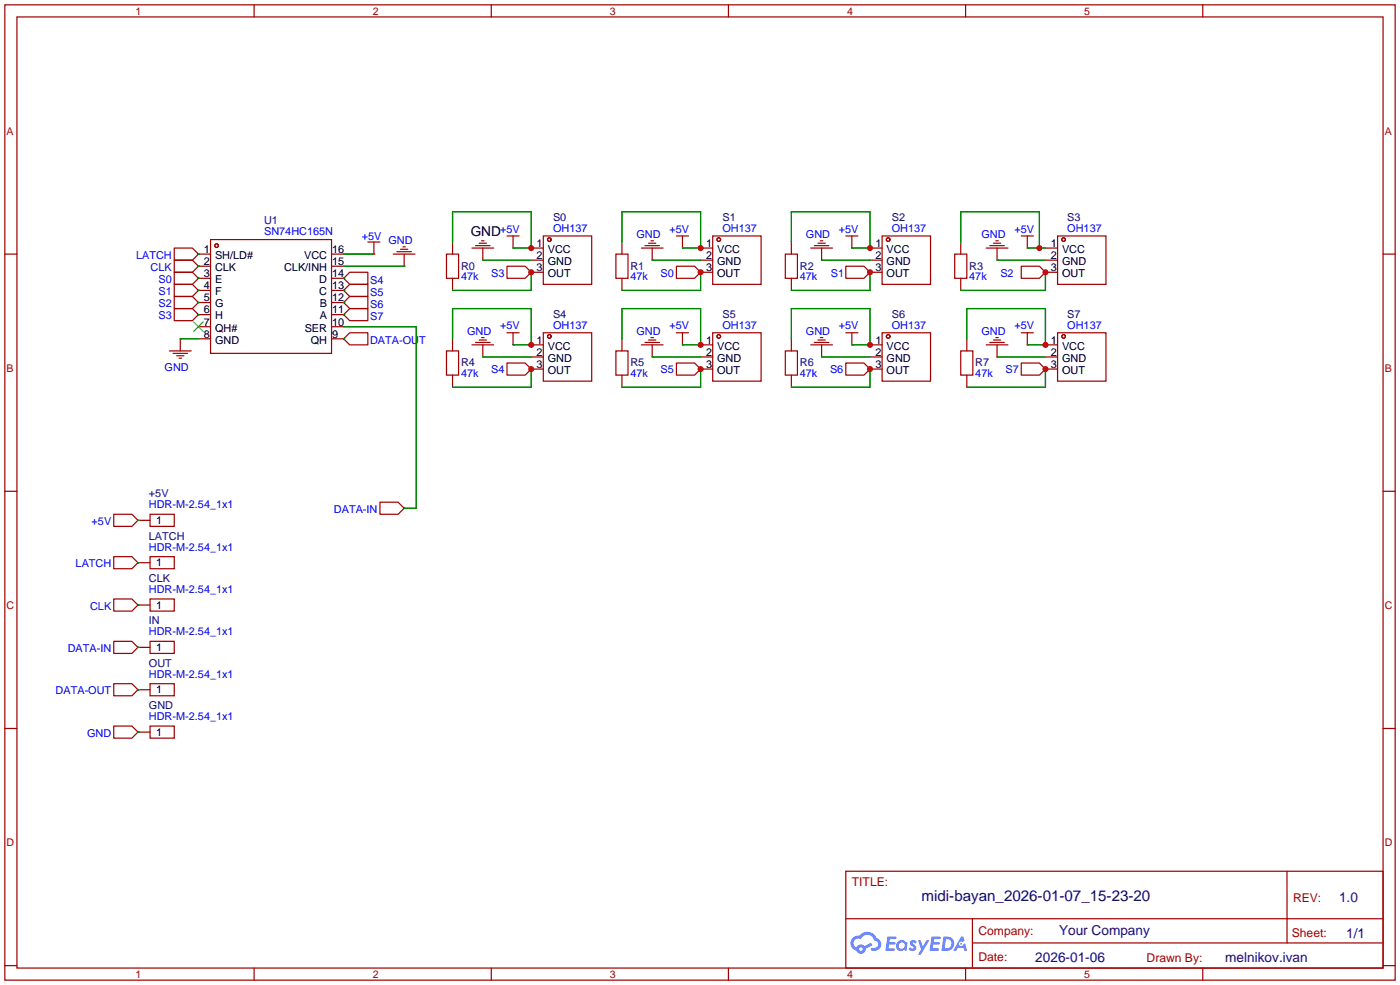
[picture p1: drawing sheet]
<svg xmlns="http://www.w3.org/2000/svg" width="294mm" height="207mm" viewBox="0 0 294 207" stroke-linecap="round" stroke-linejoin="round" font-family="sans-serif">
<g fill="none" stroke="#a10000" stroke-width=".25">
<path d="M1 1h291.9v204.7h-291.9zM3.6 3.6h286.7v199.6h-286.7zM53.3 1v2.6M103.1 1v2.6M152.9 1v2.6M202.7 1v2.6M252.5 1v2.6M1 53.3h2.6M290.3 53.3h2.6M1 103.1h2.6M290.3 103.1h2.6M1 152.9h2.6"/>
<path d="M290.3 152.9h2.6M177.5 182.9h112.8v20.3h-112.8zM177.6 192.8h112.6M204.1 197.9h86.1M204.1 192.8v10.2M270.2 182.9v15M1 202.7h2.6M53.3 203.2v2.5M103.1 203.2v2.5M152.9 203.2v2.5M202.7 203.2v2.5M252.5 203.2v2.5"/>
<path d="M290.3 202.7h2.6"/>
</g>
<g fill="#5487ff">
<path d="M191.2 197.5l.5-.2 .4 .1 .3 .3-.2 .4a.33 .33 0 0 0-.3-.3 .33 .33 0 0 0-.4 .1l.1 .1a.86 .86 0 0 1 .7 .7 .86 .86 0 0 1-.3 .8l-.7 .1-.6-.4 .4-.4 .5 .3 .2-.1v-.2a.88 .88 0 0 1-.6-1.3z"/>
<path d="M192.7 197.4h.6l.4 1.3 .8-1.3h.6l-1.8 3h-.6l.6-1.1z"/>
<path d="M186.3 196.6h1.6l.3 .1-.1 .4h-1.3l-.1 .6h1.1l.2 .3-.3 .3h-1.1l-.1 .8h1.2l.1 .2-.1 .2-1.8 .1z"/>
<path d="M195.6 196.6h1.6l.2 .1v.4h-1.3l-.1 .6h1.1l.2 .3-.3 .3h-1.1l-.1 .8h1.2l.1 .2-.1 .2-1.9 .1z"/>
<path d="M201.7 196.6h.5l.3 .9-.5 .2a.5 .5 0 0 0-.7 .2 .5 .5 0 0 0 .3 .7 .5 .5 0 0 0 .6-.4l.4-.2 .4 1.6h-.6l-.1-.7h-1.2l-.4 .7h-.6z"/>
<path d="M198 196.6l-.4 3h1a1.51 1.51 0 0 0 1.7-1.5 1.51 1.51 0 0 0-1.8-1.5zM198.6 197.1a1.02 1.02 0 0 1 1.1 1.2 1.02 1.02 0 0 1-1.4 .8z"/>
<path d="M188.5 197.6a1.11 1.11 0 0 0-.3 1.6 1.11 1.11 0 0 0 1.6 .2l.5 .2 .2-1.7-.4-.2a1.02 1.02 0 0 0-1.6-.1zM188.6 198.5a.67 .67 0 0 1 1.3 0 .67 .67 0 0 1-1.3 0z"/>
<path d="M179 196.9a1.58 1.58 0 0 0 .8 2.6 1.01 1.01 0 0 0 1.1 .7 1.01 1.01 0 0 0 .8-1.1l1.4-.7-.3-.5-1.3 .7a1.03 1.03 0 0 0-1.7 .3 1 1 0 0 1-.5-1.4 1 1 0 0 1 1.4-.3 1.49 1.49 0 0 1 1.5-1 1.49 1.49 0 0 1 1.4 1.2 .82 .82 0 0 1 .7 1.1 .82 .82 0 0 1-1.2 .5l-.3 .1v.3a1.4 1.4 0 0 0 2-.6 1.4 1.4 0 0 0-.8-1.9 2.19 2.19 0 0 0-3.7-.5l-.8 .1zM180.3 199.2a.4 .4 0 0 1 .8 0 .4 .4 0 0 1-.8 0z"/>
<circle cx="201.8" cy="198.1" r=".19"/>
</g>
<g fill="none" stroke="#a10000" stroke-width=".25">
<path d="M36.6 52.1h3.8l1.3 1.2-1.3 1.3h-3.8zM36.6 54.6h3.8l1.3 1.3-1.3 1.3h-3.8zM36.6 59.7h3.8l1.3 1.3-1.3 1.2h-3.8zM36.6 57.2h3.8l1.3 1.2-1.3 1.3h-3.8zM41.7 53.3h.1M41.7 55.9h.1M41.7 58.4h.1M41.7 53.3h2.5M41.7 55.9h2.5M41.7 58.4h2.5M44.2 50.3h25.4v23.9h-25.4zM69.6 53.3h2.5"/>
<path d="M69.6 55.9h2.5M69.6 58.4h2.5M72.1 58.4l1.3-1.2h3.8v2.5h-3.8zM72.1 58.4h.1M77.2 50.8h2.6M78.5 53.3h.1M78.5 50.8v2.5M82.5 53.3h4.6M83.3 52.8h3.1M84.1 52.3h1.5M84.6 51.8h.5M84.8 55.9h.1"/>
<path d="M84.8 53.3v2.6M93.7 53.3h2.6v5.1h-2.6zM95 50.8v2.5M95 58.4v2.6M99.1 52.1h4.5M99.8 51.6h3.1M100.6 51.1h1.5M101.1 50.5h.5M101.3 54.6h.1M101.3 52.1v2.5M106.4 55.9h3.8l1.3 1.3-1.3 1.2h-3.8zM106.4 49.5h2.6"/>
<path d="M107.7 52.1h.1M107.7 49.5v2.6M111.5 57.2h.1M111.5 52.1h2.5M111.5 54.6h2.5M111.5 57.2h2.5M114 49.5h10.2v10.2h-10.2zM129.3 53.3h2.5v5.1h-2.5zM130.6 50.8v2.5M130.6 58.4v2.6M134.6 52.1h4.6M135.4 51.6h3"/>
<path d="M136.1 51.1h1.6M136.7 50.5h.5M136.9 54.6h.1M136.9 52.1v2.5M142 55.9h3.8l1.3 1.3-1.3 1.2h-3.8zM142 49.5h2.5M143.3 52.1h.1M143.3 49.5v2.6M147.1 57.2h.1M147.1 52.1h2.5M147.1 54.6h2.5M147.1 57.2h2.5"/>
<path d="M149.6 49.5h10.2v10.2h-10.2zM164.8 53.3h2.6v5.1h-2.6zM166.1 50.8v2.5M166.1 58.4v2.6M170.2 52.1h4.6M170.9 51.6h3.1M171.7 51.1h1.5M172.2 50.5h.5M172.5 54.6h.1M172.5 52.1v2.5M177.5 55.9h3.9l1.2 1.3-1.2 1.2h-3.9zM177.5 49.5h2.6"/>
<path d="M178.8 52.1h.1M178.8 49.5v2.6M182.6 57.2h.1M182.6 52.1h2.6M182.6 54.6h2.6M182.6 57.2h2.6M185.2 49.5h10.1v10.2h-10.1zM200.4 53.3h2.5v5.1h-2.5zM201.7 50.8v2.5M201.7 58.4v2.6M207 52.1h4.6M207.8 51.6h3"/>
<path d="M208.5 51.1h1.6M209 50.5h.5M209.3 54.6h.1M209.3 52.1v2.5M214.4 55.9h3.8l1.3 1.3-1.3 1.2h-3.8zM214.4 49.5h2.5M215.6 52.1h.1M215.6 49.5v2.6M219.5 57.2h.1M219.5 52.1h2.5M219.5 54.6h2.5M219.5 57.2h2.5"/>
<path d="M222 49.5h10.2v10.2h-10.2zM35.6 73.7h4.5M36.3 74.2h3.1M36.6 64.8h3.8l1.3 1.2-1.3 1.3h-3.8zM36.6 62.2h3.8l1.3 1.3-1.3 1.3h-3.8zM37.1 74.7h1.5M37.6 75.2h.5M37.8 71.1h.1M37.8 71.1v2.6M41.7 66h.1M41.7 63.5h.1M41.7 61h.1"/>
<path d="M41.7 61h2.5M41.7 63.5h2.5M41.7 66h2.5M41.7 68.6h2.5M41.7 71.1h2.5M69.6 61h2.5M69.6 63.5h2.5M69.6 66h2.5M69.6 68.6h2.5M69.6 71.1h2.5M72.1 61l1.3-1.3h3.8v2.5h-3.8zM72.1 61h.1"/>
<path d="M72.1 63.5l1.3-1.3h3.8v2.6h-3.8zM72.1 63.5h.1M72.1 66l1.3-1.2h3.8v2.5h-3.8zM72.1 66h.1M72.1 71.1l1.3-1.2h3.8v2.5h-3.8zM72.1 71.1h.1M93.7 73.7h2.6v5h-2.6zM95 71.1v2.6M95 78.7v2.6M99.1 72.4h4.5M99.8 71.9h3.1M100.6 71.4h1.5"/>
<path d="M101.1 70.9h.5M101.3 74.9h.1M101.3 72.4v2.5M106.4 76.2h3.8l1.3 1.3-1.3 1.2h-3.8zM106.4 69.9h2.6M107.7 72.4h.1M107.7 69.9v2.5M111.5 77.5h.1M111.5 72.4h2.5M111.5 74.9h2.5M111.5 77.5h2.5M114 69.9h10.2v10.1h-10.2z"/>
<path d="M129.3 73.7h2.5v5h-2.5zM130.6 71.1v2.6M130.6 78.7v2.6M134.6 72.4h4.6M135.4 71.9h3M136.1 71.4h1.6M136.7 70.9h.5M136.9 74.9h.1M136.9 72.4v2.5M142 76.2h3.8l1.3 1.3-1.3 1.2h-3.8zM142 69.9h2.5M143.3 72.4h.1"/>
<path d="M143.3 69.9v2.5M147.1 77.5h.1M147.1 72.4h2.5M147.1 74.9h2.5M147.1 77.5h2.5M149.6 69.9h10.2v10.1h-10.2zM164.8 73.7h2.6v5h-2.6zM166.1 71.1v2.6M166.1 78.7v2.6M170.2 72.4h4.6M170.9 71.9h3.1M171.7 71.4h1.5"/>
<path d="M172.2 70.9h.5M172.5 74.9h.1M172.5 72.4v2.5M177.5 76.2h3.9l1.2 1.3-1.2 1.2h-3.9zM177.5 69.9h2.6M178.8 72.4h.1M178.8 69.9v2.5M182.6 77.5h.1M182.6 72.4h2.6M182.6 74.9h2.6M182.6 77.5h2.6M185.2 69.9h10.1v10.1h-10.1z"/>
<path d="M201.7 73.7h2.5v5h-2.5zM202.9 71.1v2.6M202.9 78.7v2.6M207 72.4h4.6M207.8 71.9h3M208.5 71.4h1.6M209 70.9h.5M209.3 74.9h.1M209.3 72.4v2.5M214.4 76.2h3.8l1.3 1.3-1.3 1.2h-3.8zM214.4 69.9h2.5M215.6 72.4h.1"/>
<path d="M215.6 69.9v2.5M219.5 77.5h.1M219.5 72.4h2.5M219.5 74.9h2.5M219.5 77.5h2.5M222 69.9h10.2v10.1h-10.2zM23.9 116.8h3.8l1.3 1.3-1.3 1.3h-3.8zM23.9 108h3.8l1.3 1.2-1.3 1.3h-3.8zM29 118.1h.1M29 109.2h.1M29 109.2h2.5M29 118.1h2.5"/>
<path d="M31.5 108h5.1v2.5h-5.1zM31.5 116.8h5.1v2.6h-5.1zM79.8 105.4h3.8l1.2 1.3-1.2 1.3h-3.8zM84.8 106.7h.1M23.9 125.7h3.8l1.3 1.3-1.3 1.3h-3.8zM23.9 134.6h3.8l1.3 1.3-1.3 1.3h-3.8zM29 127h.1M29 135.9h.1M29 127h2.5M29 135.9h2.5M31.5 125.7h5.1v2.6h-5.1zM31.5 134.6h5.1v2.6h-5.1z"/>
<path d="M23.9 152.4h3.8l1.3 1.3-1.3 1.2h-3.8zM23.9 143.5h3.8l1.3 1.3-1.3 1.3h-3.8zM29 153.7h.1M29 144.8h.1M29 144.8h2.5M29 153.7h2.5M31.5 143.5h5.1v2.6h-5.1zM31.5 152.4h5.1v2.5h-5.1z"/>
<circle cx="45.5" cy="51.6" r=".38"/>
<circle cx="115.3" cy="50.3" r=".38"/>
<circle cx="150.9" cy="50.3" r=".38"/>
<circle cx="186.4" cy="50.3" r=".38"/>
<circle cx="223.3" cy="50.3" r=".38"/>
<circle cx="115.3" cy="70.6" r=".38"/>
<circle cx="150.9" cy="70.6" r=".38"/>
<circle cx="186.4" cy="70.6" r=".38"/>
<circle cx="223.3" cy="70.6" r=".38"/>
</g>
<path d="M40.6 67.6l2.1 2M42.7 67.6l-2.1 2" fill="none" stroke="#3c3" stroke-width=".25"/>
<g fill="none" stroke="#008700" stroke-width=".25">
<path d="M41.7 53.3h.1M41.7 55.9h.1M41.7 58.4h.1M72.1 58.4h.1M72.1 55.9h12.7M72.1 53.3h6.4M95 50.8v-6.3h16.5v7.6h-3.8M101.3 54.6h10.2M111.5 57.2v3.8h-16.5M130.6 50.8v-6.3h16.5v7.6h-3.8M136.9 54.6h10.2M147.1 57.2v3.8h-16.5"/>
<path d="M166.1 50.8v-6.3h16.5v7.6h-3.8M172.5 54.6h10.1M182.6 57.2v3.8h-16.5M201.7 50.8v-6.3h16.5v7.6M209.3 54.6h10.2M215.6 52.1h3.9M219.5 57.2v3.8h-17.8M37.8 71.1h3.9M41.7 61h.1M41.7 63.5h.1M41.7 66h.1M72.1 71.1h.1"/>
<path d="M72.1 66h.1M72.1 63.5h.1M72.1 61h.1M72.1 68.6h15.3v38.1h-2.6M95 71.1v-6.3h16.5v7.6h-3.8M101.3 74.9h10.2M111.5 77.5v3.8h-16.5M130.6 71.1v-6.3h16.5v7.6h-3.8M136.9 74.9h10.2M147.1 77.5v3.8h-16.5M166.1 71.1v-6.3h16.5v7.6h-3.8M172.5 74.9h10.1"/>
<path d="M182.6 77.5v3.8h-16.5M202.9 71.1v-6.3h16.6v7.6h-3.9M209.3 74.9h10.2M219.5 77.5v3.8h-16.6M29 109.2h.1M29 118.1h.1M29 127h.1M29 135.9h.1M29 144.8h.1M29 153.7h.1"/>
</g>
<g fill="#c00">
<circle cx="219.5" cy="77.5" r=".63"/>
<circle cx="219.5" cy="72.4" r=".63"/>
<circle cx="182.6" cy="77.5" r=".63"/>
<circle cx="182.6" cy="72.4" r=".63"/>
<circle cx="147.1" cy="77.5" r=".63"/>
<circle cx="147.1" cy="72.4" r=".63"/>
<circle cx="111.5" cy="77.5" r=".63"/>
<circle cx="111.5" cy="72.4" r=".63"/>
<circle cx="147.1" cy="52.1" r=".63"/>
<circle cx="182.6" cy="52.1" r=".63"/>
<circle cx="218.2" cy="52.1" r=".63"/>
<circle cx="111.5" cy="52.1" r=".63"/>
<circle cx="147.1" cy="57.1" r=".63"/>
<circle cx="182.6" cy="57.1" r=".63"/>
<circle cx="111.5" cy="57.1" r=".63"/>
<circle cx="219.5" cy="57.1" r=".63"/>
</g>
<text font-size="3.2" fill="#000080" x="193.5" y="189.2">midi-bayan_2026-01-07_15-23-20</text>
<text font-size="2.9" x="98.8" y="49.6">GND</text>
<g font-size="2.9" fill="#000080">
<text x="281.1" y="189.4">1.0</text>
<text x="222.3" y="196.3">Your Company</text>
<text x="282.6" y="196.8">1/1</text>
<text x="217.3" y="201.9">2026-01-06</text>
<text x="257.2" y="201.8">melnikov.ivan</text>
</g>
<g font-size="2.5" fill="#a00000">
<text x="178.8" y="186">TITLE:</text>
<text x="271.4" y="189.4">REV:</text>
<text x="205.4" y="196.3">Company:</text>
<text x="271.2" y="196.7">Sheet:</text>
<text x="205.4" y="201.8">Date:</text>
<text x="240.7" y="201.9">Drawn By:</text>
</g>
<g font-size="2.3" fill="#000080">
<text x="55.4" y="47.1">U1</text>
<text x="116.1" y="46.3">S0</text>
<text x="151.6" y="46.3">S1</text>
<text x="187.2" y="46.3">S2</text>
<text x="224" y="46.3">S3</text>
<text x="96.8" y="56.6">R0</text>
<text x="132.3" y="56.6">R1</text>
<text x="167.9" y="56.6">R2</text>
<text x="203.5" y="56.6">R3</text>
<text x="116.1" y="66.7">S4</text>
<text x="151.6" y="66.7">S5</text>
<text x="187.2" y="66.7">S6</text>
<text x="224" y="66.7">S7</text>
<text x="96.8" y="76.9">R4</text>
<text x="132.3" y="76.9">R5</text>
<text x="167.9" y="76.9">R6</text>
<text x="204.7" y="76.9">R7</text>
<text x="31.3" y="104.4">+5V</text>
<text x="31.3" y="113.3">LATCH</text>
<text x="31.3" y="122.2">CLK</text>
<text x="31.3" y="131.1">IN</text>
<text x="31.3" y="139.9">OUT</text>
<text x="31.3" y="148.8">GND</text>
</g>
<g font-size="2.3">
<text x="42.8" y="53.1">1</text>
<text x="69.7" y="53.1">16</text>
<text x="112.6" y="51.8">1</text>
<text x="115" y="53.1">VCC</text>
<text x="148.2" y="51.8">1</text>
<text x="150.5" y="53.1">VCC</text>
<text x="183.8" y="51.8">1</text>
<text x="186.1" y="53.1">VCC</text>
<text x="220.6" y="51.8">1</text>
<text x="222.9" y="53.1">VCC</text>
<text x="42.8" y="55.6">2</text>
<text x="42.8" y="58.2">3</text>
<text x="45.1" y="54.4">SH/LD#</text>
<text x="45.1" y="56.9">CLK</text>
<text x="45.1" y="59.4">E</text>
<text x="59.6" y="56.9">CLK/INH</text>
<text x="63.8" y="54.4">VCC</text>
<text x="67" y="59.4">D</text>
<text x="69.7" y="58.2">14</text>
<text x="69.7" y="55.6">15</text>
<text x="112.6" y="54.4">2</text>
<text x="112.6" y="56.9">3</text>
<text x="115" y="55.6">GND</text>
<text x="115" y="58.2">OUT</text>
<text x="148.2" y="54.4">2</text>
<text x="148.2" y="56.9">3</text>
<text x="150.5" y="55.6">GND</text>
<text x="150.5" y="58.2">OUT</text>
<text x="183.8" y="54.4">2</text>
<text x="183.8" y="56.9">3</text>
<text x="186.1" y="55.6">GND</text>
<text x="186.1" y="58.2">OUT</text>
<text x="220.6" y="54.4">2</text>
<text x="220.6" y="56.9">3</text>
<text x="222.9" y="55.6">GND</text>
<text x="222.9" y="58.2">OUT</text>
<text x="42.8" y="60.7">4</text>
<text x="42.8" y="63.2">5</text>
<text x="42.8" y="65.8">6</text>
<text x="45.1" y="62">F</text>
<text x="45.1" y="64.5">G</text>
<text x="67" y="62">C</text>
<text x="67.1" y="64.5">B</text>
<text x="69.7" y="65.8">11</text>
<text x="69.7" y="63.2">12</text>
<text x="69.7" y="60.7">13</text>
<text x="42.8" y="68.3">7</text>
<text x="42.8" y="70.9">8</text>
<text x="45.1" y="67.1">H</text>
<text x="45.1" y="69.6">QH#</text>
<text x="64" y="69.6">SER</text>
<text x="67.1" y="67.1">A</text>
<text x="69.7" y="70.9">9</text>
<text x="69.7" y="68.3">10</text>
<text x="45.1" y="72.1">GND</text>
<text x="65.2" y="72.1">QH</text>
<text x="112.6" y="72.1">1</text>
<text x="112.6" y="74.7">2</text>
<text x="112.6" y="77.2">3</text>
<text x="115" y="73.4">VCC</text>
<text x="115" y="75.9">GND</text>
<text x="148.2" y="72.1">1</text>
<text x="148.2" y="74.7">2</text>
<text x="148.2" y="77.2">3</text>
<text x="150.5" y="73.4">VCC</text>
<text x="150.5" y="75.9">GND</text>
<text x="183.8" y="72.1">1</text>
<text x="183.8" y="74.7">2</text>
<text x="183.8" y="77.2">3</text>
<text x="186.1" y="73.4">VCC</text>
<text x="186.1" y="75.9">GND</text>
<text x="220.6" y="72.1">1</text>
<text x="220.6" y="74.7">2</text>
<text x="220.6" y="77.2">3</text>
<text x="222.9" y="73.4">VCC</text>
<text x="222.9" y="75.9">GND</text>
<text x="115" y="78.5">OUT</text>
<text x="150.5" y="78.5">OUT</text>
<text x="186.1" y="78.5">OUT</text>
<text x="222.9" y="78.5">OUT</text>
<text x="32.8" y="110">1</text>
<text x="32.8" y="118.9">1</text>
<text x="32.8" y="127.8">1</text>
<text x="32.8" y="136.7">1</text>
<text x="32.8" y="145.5">1</text>
<text x="32.8" y="154.4">1</text>
</g>
<g font-size="2.3" fill="#00f">
<text x="55.4" y="49.4">SN74HC165N</text>
<text x="75.9" y="50.4">+5V</text>
<text x="81.5" y="51.2">GND</text>
<text x="105" y="48.8">+5V</text>
<text x="116.1" y="48.6">OH137</text>
<text x="133.6" y="49.9">GND</text>
<text x="140.5" y="48.8">+5V</text>
<text x="151.6" y="48.6">OH137</text>
<text x="169.2" y="49.9">GND</text>
<text x="176.1" y="48.8">+5V</text>
<text x="187.2" y="48.6">OH137</text>
<text x="206" y="49.9">GND</text>
<text x="212.9" y="48.8">+5V</text>
<text x="224" y="48.6">OH137</text>
<text x="28.6" y="54.3">LATCH</text>
<text x="31.6" y="56.9">CLK</text>
<text x="33.3" y="59.4">S0</text>
<text x="77.7" y="59.5">S4</text>
<text x="96.8" y="58.8">47k</text>
<text x="103.1" y="58.1">S3</text>
<text x="132.3" y="58.8">47k</text>
<text x="138.7" y="58.1">S0</text>
<text x="167.9" y="58.8">47k</text>
<text x="174.4" y="58.2">S1</text>
<text x="203.5" y="58.8">47k</text>
<text x="210" y="58.2">S2</text>
<text x="33.3" y="64.5">S2</text>
<text x="33.3" y="62">S1</text>
<text x="77.7" y="62.1">S5</text>
<text x="77.7" y="64.6">S6</text>
<text x="33.3" y="67">S3</text>
<text x="77.7" y="67.2">S7</text>
<text x="98" y="70.2">GND</text>
<text x="105" y="69.1">+5V</text>
<text x="116.1" y="69">OH137</text>
<text x="133.6" y="70.2">GND</text>
<text x="140.5" y="69.1">+5V</text>
<text x="151.6" y="69">OH137</text>
<text x="169.2" y="70.2">GND</text>
<text x="176.1" y="69.1">+5V</text>
<text x="187.2" y="69">OH137</text>
<text x="206" y="70.2">GND</text>
<text x="212.9" y="69.1">+5V</text>
<text x="224" y="69">OH137</text>
<text x="34.5" y="77.9">GND</text>
<text x="77.7" y="72.1">DATA-OUT</text>
<text x="96.8" y="79.2">47k</text>
<text x="103.1" y="78.4">S4</text>
<text x="132.3" y="79.2">47k</text>
<text x="138.7" y="78.4">S5</text>
<text x="167.9" y="79.2">47k</text>
<text x="174.2" y="78.4">S6</text>
<text x="204.7" y="79.2">47k</text>
<text x="211.1" y="78.4">S7</text>
<text x="31.3" y="106.7">HDR-M-2.54_1x1</text>
<text x="70.1" y="107.7">DATA-IN</text>
<text x="19.2" y="110.2">+5V</text>
<text x="15.9" y="119.1">LATCH</text>
<text x="31.3" y="115.6">HDR-M-2.54_1x1</text>
<text x="31.3" y="124.5">HDR-M-2.54_1x1</text>
<text x="18.9" y="128">CLK</text>
<text x="14.2" y="136.8">DATA-IN</text>
<text x="31.3" y="133.3">HDR-M-2.54_1x1</text>
<text x="31.3" y="142.2">HDR-M-2.54_1x1</text>
<text x="11.7" y="145.8">DATA-OUT</text>
<text x="18.3" y="154.7">GND</text>
<text x="31.3" y="151.1">HDR-M-2.54_1x1</text>
</g>
<g font-size="2.2" fill="#a00000">
<text x="28.4" y="3.1">1</text>
<text x="78.2" y="3.1">2</text>
<text x="128" y="3.1">3</text>
<text x="177.8" y="3.1">4</text>
<text x="227.6" y="3.1">5</text>
<text x="1.4" y="28.3">A</text>
<text x="290.7" y="28.3">A</text>
<text x="1.4" y="78.1">B</text>
<text x="290.7" y="78.1">B</text>
<text x="1.4" y="127.9">C</text>
<text x="290.7" y="127.9">C</text>
<text x="1.4" y="177.7">D</text>
<text x="290.7" y="177.7">D</text>
<text x="28.4" y="205.2">1</text>
<text x="78.2" y="205.2">2</text>
<text x="128" y="205.2">3</text>
<text x="177.8" y="205.2">4</text>
<text x="227.6" y="205.2">5</text>
</g>
</svg>
